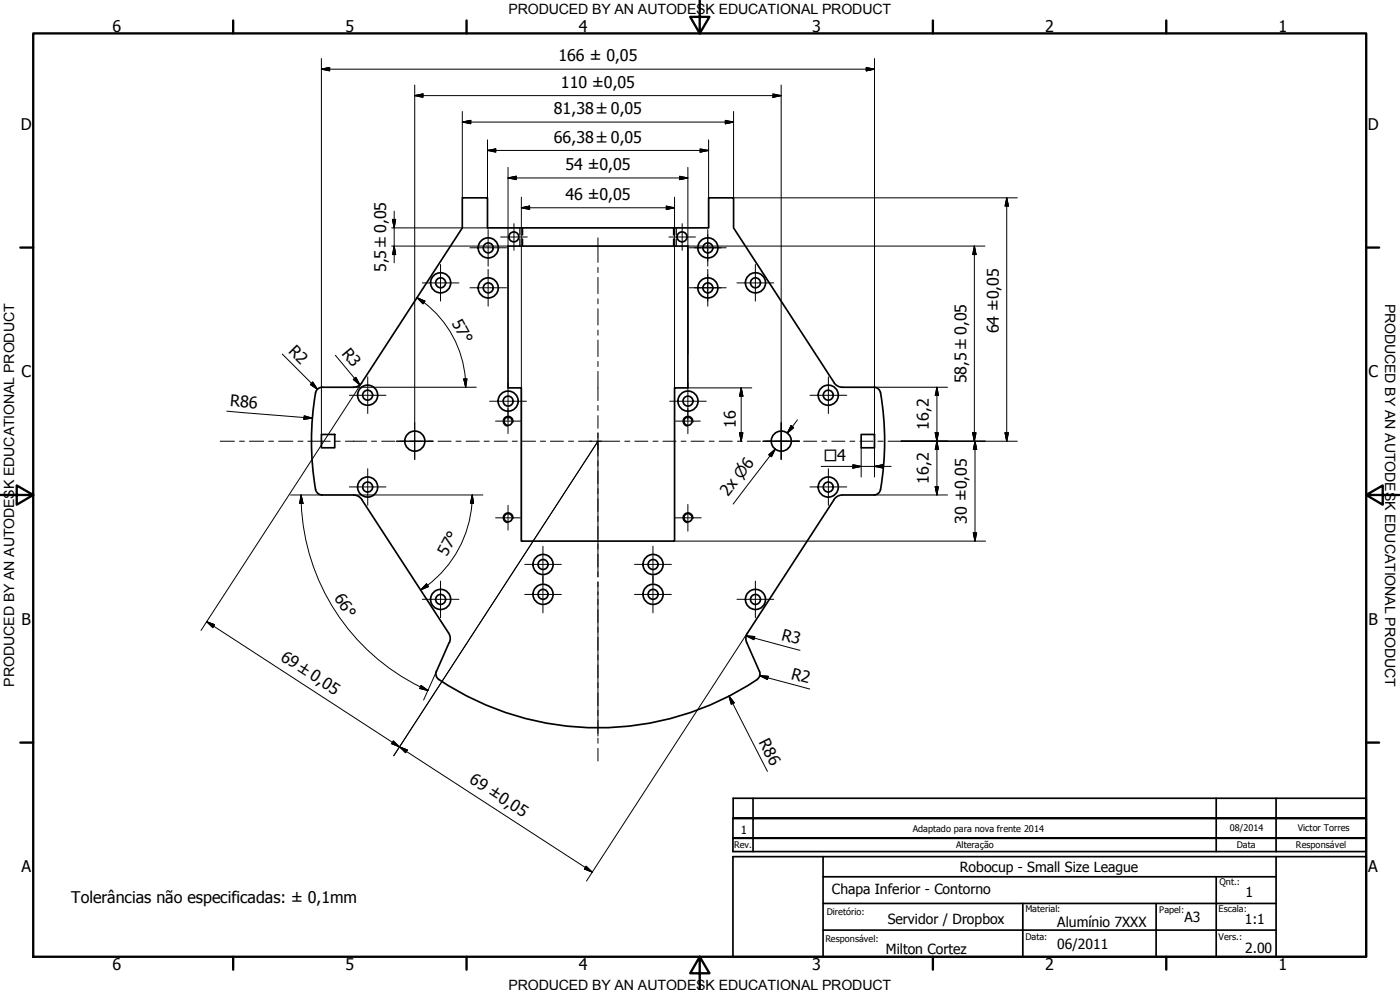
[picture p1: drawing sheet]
<svg xmlns="http://www.w3.org/2000/svg" width="420mm" height="297mm" viewBox="0 0 420 297" stroke-linecap="round" stroke-linejoin="round" font-family="sans-serif">
<!-- layer: Visible (ISO) -->
<g fill="none" stroke="#000" stroke-width=".51">
<path d="M152.5 73.8h53.9v42.6h-4v46h-45.9v-46h-4zM94.7 117.8a84 84 0 0 0 .1 29.5l1 1 .9 .2M96.7 116.2l-1.3 .5-.7 1.2M108.6 114.8l30.1-46.4v-9h7.6v9h66.4v-9h7.5v9l30.4 46.8 1.2 .8 1 .2h9.5M108.6 114.8l-.7 .8-1.3 .5-10 .1M262.3 116.2l1.3 .5a3.5 3.5 0 0 1 .9 2.8 86 86 0 0 1-.2 27.4M96.5 130.4h4v4h-4zM258.4 130.4h4v4h-4zM96.6 148.5l10 .1 1.3 .5 .7 .8M108.6 149.9l26 40M262.3 148.5h-9.5l-1 .2-1.2 .8-26.3 40.4M264.3 146.9l-.7 1.1-1.3 .5"/>
<path d="M134.6 190l.5 1.4-.2 1.4M134.8 192.8l-4 9 .3 1.4 .6 .7M224.1 192.8l4 9-.3 1.4-.6 .7M224.3 190l-.5 1.4 .3 1.4M131.7 203.9a86 86 0 0 0 95.5 0"/>
<circle cx="146.5" cy="74.4" r="1.49"/>
<circle cx="146.5" cy="74.4" r="3"/>
<circle cx="154.2" cy="71.1" r="1.49"/>
<circle cx="204.7" cy="71.1" r="1.49"/>
<circle cx="212.4" cy="74.4" r="1.49"/>
<circle cx="212.4" cy="74.4" r="3"/>
<circle cx="132.2" cy="84.9" r="1.49"/>
<circle cx="132.2" cy="84.9" r="3"/>
<circle cx="146.5" cy="86.4" r="1.49"/>
<circle cx="146.5" cy="86.4" r="3"/>
<circle cx="212.4" cy="86.4" r="1.49"/>
<circle cx="212.4" cy="86.4" r="3"/>
<circle cx="226.7" cy="84.9" r="1.49"/>
<circle cx="226.7" cy="84.9" r="3"/>
<circle cx="110.3" cy="118.6" r="1.49"/>
<circle cx="110.3" cy="118.6" r="3"/>
<circle cx="248.6" cy="118.6" r="1.49"/>
<circle cx="248.6" cy="118.6" r="3"/>
<circle cx="124.5" cy="132.4" r="3"/>
<circle cx="152.5" cy="120.3" r="1.49"/>
<circle cx="152.5" cy="126.4" r="1.24"/>
<circle cx="152.5" cy="120.4" r="3"/>
<circle cx="206.5" cy="120.3" r="1.49"/>
<circle cx="206.5" cy="126.4" r="1.24"/>
<circle cx="206.5" cy="120.4" r="3"/>
<circle cx="234.5" cy="132.4" r="3"/>
<circle cx="110.3" cy="146.1" r="1.49"/>
<circle cx="110.3" cy="146.1" r="3"/>
<circle cx="152.5" cy="155.3" r="1.24"/>
<circle cx="206.5" cy="155.3" r="1.24"/>
<circle cx="248.6" cy="146.1" r="1.49"/>
<circle cx="248.6" cy="146.1" r="3"/>
<circle cx="132.2" cy="179.8" r="1.49"/>
<circle cx="132.2" cy="179.9" r="3"/>
<circle cx="163" cy="178.3" r="1.49"/>
<circle cx="163" cy="169.4" r="1.49"/>
<circle cx="163" cy="169.4" r="3"/>
<circle cx="163" cy="178.3" r="3"/>
<circle cx="196" cy="178.3" r="1.49"/>
<circle cx="196" cy="169.4" r="1.49"/>
<circle cx="196" cy="169.4" r="3"/>
<circle cx="196" cy="178.3" r="3"/>
<circle cx="226.7" cy="179.8" r="1.49"/>
<circle cx="226.7" cy="179.9" r="3"/>
</g>
<!-- layer: Hidden (ISO) -->
<path d="M156 68.4v2.1M156 71.7v2.1M156.8 68.4v2.1M156.8 71.7v2.1M202.1 68.4v2.1M202.1 71.7v2.1M202.9 68.4v2.1M202.9 71.7v2.1" fill="none" stroke="#000" stroke-width=".38"/>
<!-- layer: Visible Narrow (ISO) -->
<path d="M154 126.6a1.49 1.49 0 0 0-1.2-1.7 1.49 1.49 0 0 0-1.8 1.2 1.49 1.49 0 0 0 1.2 1.8M207.9 126.6a1.49 1.49 0 0 0-1.2-1.7 1.49 1.49 0 0 0-1.7 1.2 1.49 1.49 0 0 0 1.2 1.8M154 155.6a1.49 1.49 0 0 0-1.2-1.7 1.49 1.49 0 0 0-1.8 1.2 1.49 1.49 0 0 0 1.2 1.7M207.9 155.6a1.49 1.49 0 0 0-1.2-1.7 1.49 1.49 0 0 0-1.7 1.2 1.49 1.49 0 0 0 1.2 1.7" fill="none" stroke="#000" stroke-width=".38"/>
<!-- layer: Border (ISO) -->
<g fill="none" stroke="#000" stroke-width=".7">
<path d="M10 10h400v277.1h-400zM70 6.1v3.9M140 6.1v3.9M210 0v10l-2.9-4.9h5.8l-2.9 4.9M280 6.1v3.9M350 6.1v3.9M6.1 74.3h3.9M410 74.3h3.9M0 148.5h10l-5-2.8v5.7l5-2.9M410 148.5l5 2.9v-5.7l-5 2.8h10M6.1 222.8h3.9M410 222.8h3.9"/>
<path d="M70 287.1v3.8M140 287.1v3.8M210 287.1l2.9 4.9h-5.8l2.9-4.9v9.9M280 287.1v3.8M350 287.1v3.8"/>
</g>
<!-- layer: Title (ANSI) -->
<path d="M220 257h190v30.1h-190zM247 257v30.1M383 257v30.1M247 271.1h136M247 279.1h136M307 271.1v16M365 263.1v24" fill="none" stroke="#000" stroke-width=".51"/>
<!-- layer: Title (ISO) -->
<path d="M220 239.5h190v16h-190v-10h190h-190zM226 239.5v16M365 239.5v16M383 239.5v16M410 251.5h-190h190M247 263.1h136M347 271.1v16" fill="none" stroke="#000" stroke-width=".51"/>
<!-- layer: Center Mark (ISO) -->
<g fill="none" stroke="#000" stroke-width=".3">
<path d="M132.2 79.4v10.9M141 74.3h11M146.5 68.9v11M150.2 71.1h8M154.2 67.1v8M200.7 71.1h8M204.7 67.1v8M206.9 74.3h11M208.4 74.3h8M212.4 70.3v8M212.4 68.9v11M226.7 79.4v10.9"/>
<path d="M126.7 84.9h11M141 86.3h11M146.5 80.8v11.1M206.9 86.3h11M208.4 86.3h8M212.4 82.3v8M212.4 80.8v11.1M221.2 84.9h11M104.8 118.6h11M110.4 113.1v11M152.5 114.9v10.9M206.4 114.9v10.9"/>
<path d="M243.1 118.6h11M248.6 113.1v11M118.9 132.4h11.1M124.5 126.9v10.9M146.9 120.4h11.1M148.7 126.4h7.5M152.5 122.6v7.5M177 132.4h5M179.5 129.8v5.1M179.5 132.4v40.7M201 120.4h11M202.8 126.4h7.4"/>
<path d="M206.4 122.6v7.5M229 132.4h11M234.4 126.9v10.9M104.8 146.1h11M110.4 140.6v11M148.7 155.4h7.5M152.5 151.6v7.5M202.4 155.4h8M206.4 151.4v8M243.1 146.1h11M248.6 140.6v11M126.7 179.8h11"/>
<path d="M132.2 174.4v10.9M157.5 178.4h11M157.5 169.3h11M162.9 172.8v11.1M162.9 163.9v11M179.5 174.6v1.5M179.5 177.6v43.2M190.4 169.3h11.1M190.4 178.4h11.1M196 163.9v11M196 172.8v11.1M221.2 179.8h11"/>
<path d="M226.7 174.4v10.9"/>
</g>
<!-- layer: Centerline (ISO) -->
<g fill="none" stroke="#000" stroke-width=".3">
<path d="M179.5 71.4v7.3M179.5 80.2v1.6M179.5 83.2v4.9M179.5 89.6v1.6M179.5 92.6v4.9M179.5 99v1.6M179.5 102v5M179.5 108.4v1.6M179.5 111.4v8.8M66.1 132.4h4.3M71.9 132.4h1.4M74.9 132.4h4.2"/>
<path d="M80.6 132.4h1.5M83.6 132.4h4.3M89.4 132.4h1.5M92.4 132.4h6.7M100.6 132.4h1.5M103.6 132.4h6.4M111.5 132.4h1.5M114.6 132.4h3.9M120 132.4h1.5M123 132.4h3.9M128.4 132.4h1.5M131.4 132.4h4"/>
<path d="M136.8 132.4h1.6M139.9 132.4h3.9M145.3 132.4h1.5M148.3 132.4h4M153.7 132.4h1.6M156.7 132.4h4M162.2 132.4h1.5M165.2 132.4h3.9M170.6 132.4h1.5M173.6 132.4h3.9M179.1 132.4h1.5M179.5 121.7v1.5"/>
<path d="M179.5 124.7v3.8M179.5 130v1.5M179.5 133v3.8M179.5 138.3v1.5M182.1 132.4h3.9M187.5 132.4h1.5M190.5 132.4h3.9M196 132.4h1.5M198.9 132.4h4M204.4 132.4h1.5M207.4 132.4h3.9M212.9 132.4h1.4"/>
<path d="M215.8 132.4h4M221.3 132.4h1.5M224.3 132.4h3.9M229.7 132.4h1.5M232.7 132.4h4M238.2 132.4h1.4M241.2 132.4h3.9M246.6 132.4h1.5M249.6 132.4h4M255.1 132.4h1.4M258.1 132.4h3.9M263.5 132.4h1.5"/>
<path d="M266.5 132.4h3.9M179.5 141.3v3.8M179.5 146.6v1.5M179.5 149.7v3.8M179.5 154.9v1.5M179.5 158v3.8M179.5 163.2v1.6M179.5 166.3v3.8M179.5 171.6v1.5M179.5 174.6v3.8M179.5 179.9v1.5M179.5 182.9v3.8"/>
<path d="M179.5 188.2v1.5M179.5 191.2v3.9M179.5 196.5v1.5M179.5 199.6v3.8M179.5 204.8v1.6M179.5 207.9v3.8M179.5 213.2v1.5M179.5 216.2v3.8M179.5 221.5v1.5M179.5 224.5v3.8"/>
</g>
<!-- layer: Dimension (ISO) -->
<g fill="none" stroke="#000" stroke-width=".3">
<path d="M96.5 17.6v112.8M262.4 17.6v112.8M96.5 20.8l2.4-.6v1.1zM96.5 20.8h165.9M124.5 28.7l2.4-.5v1zM124.5 28.7h109.9M124.5 25.5v101.4M138.7 36.6l2.6-.5v1zM138.7 36.6h81.5M138.7 33.5v25.9M217.7 36.1l2.5 .5-2.5 .5zM220.2 33.5v25.9h85.1"/>
<path d="M232 28.2l2.4 .5-2.4 .5zM234.4 25.5v101.4M260 20.2l2.4 .6-2.4 .5zM146.3 45.1l2.5-.4v.9zM146.3 45.1h66.4M146.3 42v26.4h-28.8M152.5 53.4l2.4-.5v1zM152.5 53.4h53.9M152.5 50.2v20.8M156.5 59.2v11.8M202.4 59.2v11.8M204 52.9l2.4 .5-2.4 .5z"/>
<path d="M206.4 50.2v20.8M210.1 44.7l2.6 .4-2.6 .5zM212.7 42v26.4M302.1 59.4l.5 2.4h-1zM302.1 59.4v73M117.5 73.8h28.9M117.8 65.8h.9l-.4 2.6zM118.3 73.8l.4 2.6h-.9zM118.3 63.4v15.5M152.5 71.2v2.6h-5.9M156.5 62.3l2.4-.5v1.1zM156.5 62.3h45.9"/>
<path d="M156.5 71.2v49.1M200 61.8l2.4 .5-2.4 .6zM202.4 71.2v49.1M206.4 71.2v35.2M206.4 73.8h5.9M212.5 73.8h83.1M292.4 73.8l.5 2.6h-1zM292.4 73.8v58.6M125.2 89.3l2.3 1-.6 .9zM125.2 89.3l2 1.4M127.2 90.7a32 32 0 0 1 12.5 23M84.7 106.2l10.5 10.6"/>
<path d="M93.9 114.6l1.3 2.2-2-1.4zM100.6 106.6l7.4 8.9M106 113.8l.8-.6 1.2 2.3zM106.1 116.2h4.1M106.1 118.7l-8.8 13.6M108.5 114.9l-2.3 3.6M110.4 116.2h32.5M139.2 113.7h.9l-.3 2.5zM139.6 113.7l.2 2.5M206.6 116.4h19M222.4 116.4l.5 2.5h-1zM222.4 116.4v16"/>
<path d="M262.3 116.2h22.1M281.2 116.2l.4 2.5h-.9zM281.2 116.2v32.3M68.1 123.4l25.6 2.1M91.3 124.8l2.4 .7-2.5 .3zM97.2 132.4l-36.9 56.8M156.5 120.4v11.9M156.5 132.4v30M179.4 132.5l-61.2 94.2M202.4 132.4v30h93.4M202.4 120.4v11.9M221.9 129.8h1l-.5 2.6z"/>
<path d="M230.7 136.4l2-1.7-1.2 2.3zM231.1 136.7l1.6-2-12.7 16.5M237.4 127.7l.8 .6-1.9 1.7zM239.3 126l-3 4M246.4 139.9h21.1M256 139.4l2.4 .5-2.4 .5zM258.4 134.4v8.7M262.4 139.9l2.6-.5v1zM262.4 134.4v8.7M270.4 132.4h34.9M280.7 129.8h.9l-.4 2.6zM281.2 132.4l.4 2.5h-.9z"/>
<path d="M291.9 129.8h1l-.5 2.6zM292.6 132.4l.5 2.5h-1zM292.6 132.4v30M301.6 129.8h1l-.5 2.6zM87.2 148.5h9.4M90.4 148.5l.5 2.6h-1zM90.4 148.5a64.2 64.2 0 0 0 35.8 57.6M106.1 148.5h4.1M110.4 148.5h34.5M141.6 151a33.8 33.8 0 0 1-15.4 26M141.7 148.5l.4 2.6-.9-.1zM141.7 148.5l-.1 2.6"/>
<path d="M262.3 148.5h22.1M280.7 146h.9l-.4 2.5zM292.1 159.9h1l-.5 2.5zM128 175.2l.6 .8-2.4 1zM62 186.5l2.4 .9-.5 .9zM62 186.5l115.7 75.2M224 190.8l2.5 .2-.2 .9zM224 190.8l16.1 4.3M224.2 190l-48.2 74.3M126.2 206.1l2.3 1.1M126.4 205.7l2.1 1.5-2.5-.6zM131 201.4l-3.9 8.6"/>
<path d="M218.8 208.8l1.5 2.1-.8 .4zM218.8 208.8l11.5 22.6M228 202.7l2.6 .2-.3 1zM228 202.7l15 4M118 222.3l1.9 1.8-2.4-1zM119.9 224.1l2.3 .9-.5 .9zM175.9 259.9l1.8 1.8-2.3-1z"/>
</g>
<g fill="#000" stroke="#000" stroke-width=".3">
<path d="M96.5 20.8l2.4-.6zM96.5 20.8l2.4-.6v1.1zM124.5 28.7l2.4-.5zM124.5 28.7l2.4-.5v1zM138.7 36.6l2.6-.5zM138.7 36.6l2.6-.5v1zM217.7 37.1l2.5-.5zM217.7 36.1l2.5 .5-2.5 .5zM232 29.2l2.4-.5zM232 28.2l2.4 .5-2.4 .5zM260 21.3l2.4-.5zM260 20.2l2.4 .6-2.4 .5z"/>
<path d="M146.3 45.1l2.5-.4zM146.3 45.1l2.5-.4v.9zM152.5 53.4l2.4-.5zM152.5 53.4l2.4-.5v1zM204 53.9l2.4-.5zM204 52.9l2.4 .5-2.4 .5zM210.1 45.6l2.6-.5zM210.1 44.7l2.6 .4-2.6 .5zM117.8 65.8l.5 2.6zM117.8 65.8h.9l-.4 2.6zM118.3 73.8l.4 2.6zM118.3 73.8l.4 2.6h-.9z"/>
<path d="M156.5 62.3l2.4-.5zM156.5 62.3l2.4-.5v1.1zM200 62.9l2.4-.6zM200 61.8l2.4 .5-2.4 .6zM292.4 73.8l.5 2.6zM292.4 73.8l.5 2.6h-1zM302.1 59.4l.5 2.4zM302.1 59.4l.5 2.4h-1zM125.2 89.3l2.3 1zM125.2 89.3l2.3 1-.6 .9zM93.2 115.4l2 1.4zM93.9 114.6l1.3 2.2-2-1.4z"/>
<path d="M106 113.8l2 1.7zM106 113.8l.8-.6 1.2 2.3zM139.2 113.7l.6 2.5zM139.2 113.7h.9l-.3 2.5zM222.4 116.4l.5 2.5zM222.4 116.4l.5 2.5h-1zM281.2 116.2l.4 2.5zM281.2 116.2l.4 2.5h-.9zM91.2 125.8l2.5-.3zM91.3 124.8l2.4 .7-2.5 .3zM221.9 129.8l.5 2.6zM221.9 129.8h1l-.5 2.6z"/>
<path d="M232.7 134.7l-1.2 2.3zM230.7 136.4l2-1.7-1.2 2.3zM237.4 127.7l-1.1 2.3zM237.4 127.7l.8 .6-1.9 1.7zM262.4 139.9l2.6-.5zM262.4 139.9l2.6-.5v1zM280.7 129.8l.5 2.6zM280.7 129.8h.9l-.4 2.6zM281.2 132.4l.4 2.5zM281.2 132.4l.4 2.5h-.9zM291.9 129.8l.5 2.6zM291.9 129.8h1l-.5 2.6z"/>
<path d="M292.6 132.4l.5 2.5zM292.6 132.4l.5 2.5h-1zM301.6 129.8l.5 2.6zM301.6 129.8h1l-.5 2.6zM90.4 148.5l.5 2.6zM90.4 148.5l.5 2.6h-1zM141.7 148.5l.4 2.6zM141.7 148.5l.4 2.6-.9-.1zM256 140.4l2.4-.5zM256 139.4l2.4 .5-2.4 .5zM280.7 146l.5 2.5zM280.7 146h.9l-.4 2.5z"/>
<path d="M292.1 159.9l.5 2.5zM292.1 159.9h1l-.5 2.5zM128 175.2l-1.8 1.8zM128 175.2l.6 .8-2.4 1zM62 186.5l2.4 .9zM62 186.5l2.4 .9-.5 .9zM224 190.8l2.5 .2zM224 190.8l2.5 .2-.2 .9zM126 206.6l2.5 .6zM126.4 205.7l2.1 1.5-2.5-.6zM218.8 208.8l1.5 2.1zM218.8 208.8l1.5 2.1-.8 .4z"/>
<path d="M228 202.7l2.6 .2zM228 202.7l2.6 .2-.3 1zM117.5 223.1l2.4 1zM118 222.3l1.9 1.8-2.4-1zM119.9 224.1l2.3 .9zM119.9 224.1l2.3 .9-.5 .9zM175.4 260.7l2.3 1zM175.9 259.9l1.8 1.8-2.3-1z"/>
</g>
<g font-size="4.8">
<text x="33.7" y="9.6">6</text>
<text x="103.7" y="9.6">5</text>
<text x="173.7" y="9.6">4</text>
<text x="243.7" y="9.6">3</text>
<text x="313.7" y="9.6">2</text>
<text x="383.7" y="9.6">1</text>
<text x="167.6" y="18.3">166 ± 0,05</text>
<text x="168.3" y="26.3">110 ±0,05</text>
<text x="166.2" y="34.2">81,38 ±0,05</text>
<text x="6.2" y="38.9">D</text>
<text x="410.5" y="38.9">D</text>
<text x="166.2" y="42.8">66,38 ±0,05</text>
<text x="169.7" y="51">54 ±0,05</text>
<text x="169.7" y="59.9">46 ±0,05</text>
<text x="115.9" y="81.7" transform="rotate(-90 115.9 81.7)">5,5 ±0,05</text>
<text x="135.5" y="96.8" transform="rotate(61 135.5 96.8)">57°</text>
<text x="299.8" y="100.1" transform="rotate(-90 299.8 100.1)">64 ±0,05</text>
<text x="86.4" y="105.7" transform="rotate(45 86.4 105.7)">R2</text>
<text x="102.4" y="106.2" transform="rotate(50 102.4 106.2)">R3</text>
<text x="6.4" y="113.1">C</text>
<text x="410.7" y="113.1">C</text>
<text x="290.1" y="115" transform="rotate(-90 290.1 115)">58,5 ±0,05</text>
<text x="69" y="121.8" transform="rotate(5 69 121.8)">R86</text>
<text x="220.9" y="128.4" transform="rotate(-90 220.9 128.4)">16</text>
<text x="278.8" y="129" transform="rotate(-90 278.8 129)">16,2</text>
<text x="218.6" y="149.2" transform="rotate(-53 218.6 149.2)">2x ⌀6</text>
<text x="278.8" y="145.1" transform="rotate(-90 278.8 145.1)">16,2</text>
<text x="290.2" y="157.1" transform="rotate(-90 290.2 157.1)">30 ±0,05</text>
<text x="134.1" y="167.2" transform="rotate(-61 134.1 167.2)">57°</text>
<text x="100.1" y="179.4" transform="rotate(57 100.1 179.4)">66°</text>
<text x="6.4" y="187.4">B</text>
<text x="234.4" y="191.9" transform="rotate(15 234.4 191.9)">R3</text>
<text x="410.7" y="187.4">B</text>
<text x="84" y="197.9" transform="rotate(33 84 197.9)">69 ±0,05</text>
<text x="237.2" y="203.6" transform="rotate(15 237.2 203.6)">R2</text>
<text x="227.6" y="222.7" transform="rotate(63 227.6 222.7)">R86</text>
<text x="140.7" y="234.7" transform="rotate(33 140.7 234.7)">69 ±0,05</text>
<text x="6.4" y="261.7">A</text>
<text x="410.7" y="261.7">A</text>
<text x="21.4" y="270.9">Tolerâncias não especificadas: ± 0,1mm</text>
<text x="33.7" y="290.9">6</text>
<text x="103.7" y="290.9">5</text>
<text x="173.7" y="290.9">4</text>
<text x="243.7" y="290.9">3</text>
<text x="313.7" y="290.9">2</text>
<text x="383.7" y="290.9">1</text>
</g>
<text font-size="4.6" x="247.2" y="138.4">□4</text>
<g font-size="4.3">
<text x="152.6" y="4.3">PRODUCED BY AN AUTODESK EDUCATIONAL PRODUCT</text>
<text x="415.7" y="91.1" transform="rotate(90 415.7 91.1)">PRODUCED BY AN AUTODESK EDUCATIONAL PRODUCT</text>
<text x="4.3" y="206" transform="rotate(-90 4.3 206)">PRODUCED BY AN AUTODESK EDUCATIONAL PRODUCT</text>
<text x="152.6" y="297">PRODUCED BY AN AUTODESK EDUCATIONAL PRODUCT</text>
</g>
<g font-size="4.2">
<text x="288.1" y="261.5">Robocup - Small Size League</text>
<text x="249.7" y="268.2">Chapa Inferior - Contorno</text>
<text x="373.8" y="269.2">1</text>
<text x="266.4" y="277.2">Servidor / Dropbox</text>
<text x="317.3" y="278.2">Alumínio 7XXX</text>
<text x="355.5" y="276.8">A3</text>
<text x="373.6" y="277.2">1:1</text>
<text x="265.9" y="286.1">Milton Cortez</text>
<text x="317.2" y="284.7">06/2011</text>
<text x="373.7" y="285.9">2.00</text>
</g>
<text font-size="3.4" x="222.3" y="250.2">1</text>
<g font-size="2.7">
<text x="273.9" y="249.6">Adaptado para nova frente 2014</text>
<text x="369.1" y="249.3">08/2014</text>
<text x="389.5" y="249.5">Victor Torres</text>
<text x="220.3" y="254.5">Rev.</text>
<text x="287" y="254.5">Alteração</text>
<text x="371.2" y="254.5">Data</text>
<text x="388.9" y="254.4">Responsável</text>
<text x="366" y="265.4">Qnt.:</text>
<text x="248.1" y="274.4">Diretório:</text>
<text x="307.7" y="273.7">Material:</text>
<text x="347.9" y="273.8">Papel:</text>
<text x="365.7" y="273.6">Escala:</text>
<text x="307.7" y="282">Data:</text>
<text x="365.7" y="282">Vers.:</text>
<text x="247.7" y="282.6">Responsável:</text>
</g>
</svg>
